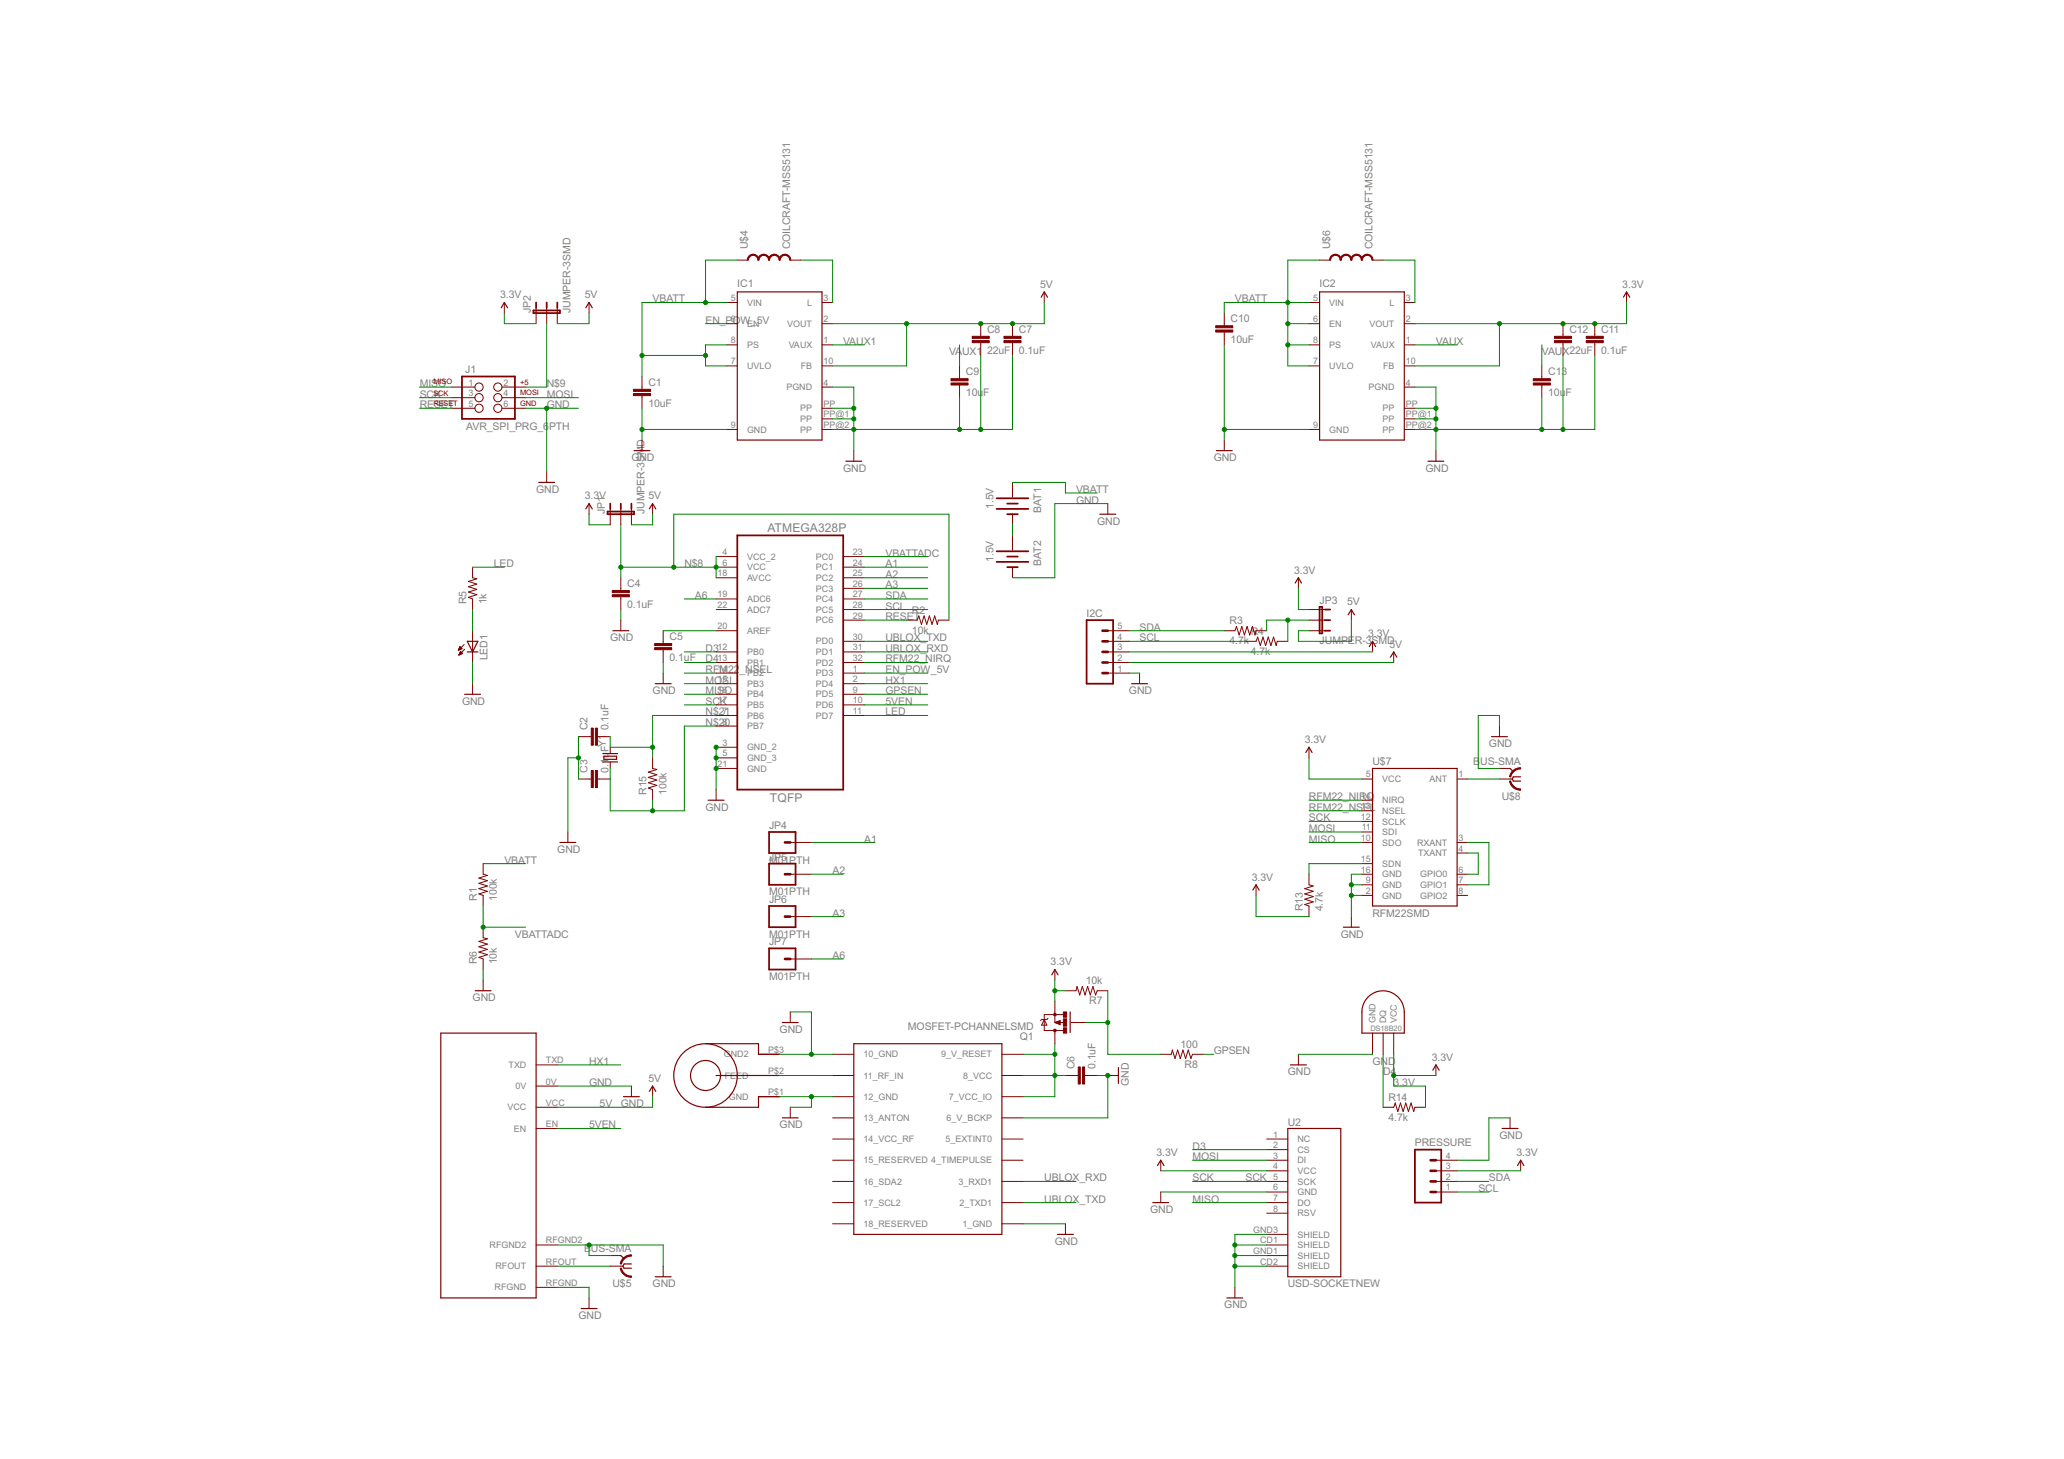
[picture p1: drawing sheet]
<svg xmlns="http://www.w3.org/2000/svg" width="297mm" height="210mm" viewBox="0 0 297 210" stroke-linecap="round" stroke-linejoin="round" font-family="sans-serif">
<g fill="none" stroke="#800000" stroke-width=".14">
<path d="M106.1 37.4h1.5M113.7 37.4h1.6M189.9 37.4h1.5M197.5 37.4h1.6M65 55.7h3.3M65 57.2h3.3M65 58.7h3.3M72.2 55.7h3.4M72.2 57.2h3.4M72.2 58.7h3.4M72.6 43.5v1.5M77.2 44.3v2.3"/>
<path d="M78.7 44.3v2.3M80.2 44.3v2.3M84.8 43.5v1.5M92.4 54.2v1.8M92.4 56.9v1.8M104.6 43.5h1.5M104.6 46.6h1.5M104.6 49.6h1.5M104.6 52.6h1.5M118.3 55.7h1.5M118.3 58.7h1.5M118.3 43.5h1.5"/>
<path d="M118.3 46.6h1.5M118.3 49.6h1.5M118.3 52.6h1.5M138.1 52.6v1.9M138.1 55.4v1.8M141.1 46.6v1.8M141.1 49.3v1.8M145.7 46.6v1.8M145.7 49.3v1.8M150.3 42v1.5M176.2 45v1.9M176.2 47.8v1.8"/>
<path d="M188.4 43.5h1.5M188.4 46.6h1.5M188.4 49.6h1.5M188.4 52.6h1.5M202.1 55.7h1.5M202.1 58.7h1.5M202.1 43.5h1.5M202.1 46.6h1.5M202.1 49.6h1.5M202.1 52.6h1.5M221.9 52.6v1.9M221.9 55.4v1.8"/>
<path d="M224.9 46.6v1.8M224.9 49.3v1.8M229.5 46.6v1.8M229.5 49.3v1.8M234.1 42v1.5M78.7 67.9v1.5M84.8 72.5v1.5M87.8 73.2v2.3M89.3 73.2v2.3M90.9 73.2v2.3M92.4 63.3v1.5M93.9 72.5v1.5"/>
<path d="M104.6 61.8h1.5M118.3 61.8h1.5M118.3 60.3h1.5M122.9 64.8v1.6M145.7 69.4v2.1M145.7 74v1.5M145.7 77v2.2M159.4 72.5v1.5M176.2 63.3v1.5M188.4 61.8h1.5M202.1 61.8h1.5M202.1 60.3h1.5"/>
<path d="M206.7 64.8v1.6M66 93.5h.1M66 93.5h.2M66 93.4h.4M66 94.2h.1M66.1 93.3h.4M66.1 94.2h.1M66.1 93.3h.3M66.1 93.2h.3M66.1 94.1h.3M66.1 93.2h.2M66.1 94h.4"/>
<path d="M66.2 93.1h.1M66.2 93.9h.3M66.2 93l-.2 .6M66.2 93l.3 .3M66.2 93h.1M66.2 93.9h.2M66.2 93.8h.2M66.3 93.7h.1M66.3 93.7l.3 .3-.6 .2zM66.5 93.3l-.5 .3M66.8 92.7l-.8 .9M66.9 93.4l-.9 .8"/>
<path d="M68 81.6v1.5l.6 .2-1.2 .4 1.2 .3-1.2 .4 1.2 .4-1.2 .4 1.2 .4-1.2 .3 .6 .3v1.5M68 90.7v4.6M68 98.4v1.5M89.3 83.1v1.8M89.3 85.9v1.8M89.3 89.2v1.5M95.4 90.7v1.9M95.4 93.5v1.8M95.4 96.8v1.6M103.1 80.1h3M103.1 81.6h3M103.1 83.1h3"/>
<path d="M103.1 86.2h3M103.1 87.7h3M103.1 90.7h3M103.1 93.8h3M103.1 95.3h3M103.1 96.8h3M103.1 98.4h3M103.1 99.9h3M121.3 80.1h3.1M121.3 81.6h3.1M121.3 83.1h3.1M121.3 86.2h3.1"/>
<path d="M121.3 87.7h3.1M121.3 93.8h3.1M121.3 95.3h3.1M121.3 96.8h3.1M121.3 98.4h3.1M121.3 99.9h3.1M121.3 84.6h3.1M121.3 89.2h3.1M121.3 92.3h3.1M130.5 89.2h1.5l.2-.6 .4 1.2 .4-1.2 .4 1.2 .4-1.2 .3 1.2 .4-1.2 .4 1.2 .1-.6h1.6M145.7 81.6v1.5M159.4 90.7h3.1"/>
<path d="M159.4 93.8h3.1M159.4 95.3h3.1M159.4 96.8h3.1M159.4 92.3h3.1M164 96.8v1.6M176.2 90.7h1.5l.2-.6 .4 1.3 .4-1.3 .4 1.3 .4-1.3 .4 1.3 .3-1.3 .4 1.3 .2-.7h1.5M179.2 92.3h1.6l.2-.6 .4 1.2 .4-1.2 .3 1.2 .4-1.2 .4 1.2 .4-1.2 .4 1.2 .1-.6h1.5M186.9 83.1v1.5M188.4 87.7h2.3M188.4 90.7h2.3M188.4 89.2h2.3M194.5 87.7v1.5"/>
<path d="M197.5 92.3v1.5M200.6 93.8v1.5M81.7 119.7v1.5M83.2 112.1h1.9M83.2 106h1.9M86 112.1h1.8M86 106h1.8M87.8 107.5v.9M87.8 109.6v1M93.9 109v1.6l.6 .1-1.2 .4 1.2 .4-1.2 .3 1.2 .4-1.2 .4 1.2 .4-1.2 .4 .6 .2v1.5M103.1 101.4h3M103.1 102.9h3"/>
<path d="M103.1 104.5h3M103.1 107.5h3M103.1 109h3M103.1 110.6h3M103.1 113.6v1.5M121.3 101.4h3.1M121.3 102.9h3.1M188.4 107.5v1.5M196 112.1h1.5M196 115.1h1.5M196 116.6h1.5M196 118.2h1.5"/>
<path d="M196 119.7h1.5M209.7 112.1h1.5M215.8 110.6h1.5M215.8 112.1h1.8M215.8 104.5v1.5M69.5 124.2v1.6l.6 .1-1.2 .4 1.2 .4-1.2 .4 1.2 .4-1.2 .3 1.2 .4-1.2 .4 .6 .2v1.5M69.5 133.4v1.5l.6 .2-1.2 .3 1.2 .4-1.2 .4 1.2 .4-1.2 .4 1.2 .4-1.2 .3 .6 .3v1.5M113.7 125.8h3.1M113.7 121.2h3.1M113.7 131.9h3.1M113.7 138h3.1M151.8 139.5v1.5"/>
<path d="M180.8 127.3v1.5M188.4 125.8v1.5l.6 .2-1.2 .3 1.2 .4-1.2 .4 1.2 .4-1.2 .4 1.2 .4-1.2 .3 .6 .2v1.6M194.5 131.9v1.5M196 128.8h1.5M196 127.3h1.5M196 125.8h1.5M196 121.2h1.5M196 124.2h1.5M209.7 128.8h1.5M209.7 127.3h1.5M209.7 125.8h1.5M209.7 121.2h1.5"/>
<path d="M209.7 122.7h1.5M69.5 141v1.5M77.2 159.3h3M77.2 156.3h3M77.2 153.2h3M90.9 156.3v1.5M93.9 156.3v1.5M109.2 151.7h3M109.2 154.7h3M109.2 157.8h3M113.7 145.6v1.5M113.7 159.3v1.5"/>
<path d="M119.8 151.7h3.1M119.8 154.7h3.1M119.8 157.8h3.1M144.2 151.7h3M144.2 154.7h3M144.2 157.8h3M150.3 146.7l.4 .8h-.8zM150.8 146.5l-.1 .2h-.8l-.1 .1M151.8 144.1v3M151.8 148.3v1.9M151.8 147.1l.8-.3v.6zM152.5 147.1h.5"/>
<path d="M153 146h-2.7v2.3h2.7M153.3 154.7h1.9M153.3 142.5h1.6l.1-.6 .4 1.3 .4-1.3 .3 1.3 .4-1.3 .4 1.3 .4-1.3 .4 1.3 .2-.7h1.5M154.1 147.1h2.3M156.1 154.7h1.8M159.4 154.7h1.6M167 151.7h1.6l.1-.6 .4 1.2 .4-1.2 .4 1.2 .3-1.2 .4 1.2 .4-1.2 .4 1.2 .2-.6h1.5M186.9 151.7v1.5M197.5 148.6v3.1M199.1 159.3h1.5l.2-.6 .4 1.2 .3-1.2 .4 1.2 .4-1.2 .4 1.2 .4-1.2 .4 1.2 .1-.6h1.5M199.1 148.6v3.1M200.6 148.6v3.1"/>
<path d="M206.7 153.2v1.5M77.2 162.3h3M77.2 179.1h3M119.8 160.8h3.1M119.8 163.9h3.1M119.8 166.9h3.1M119.8 170h3.1M119.8 173h3.1M119.8 176.1h3.1M144.2 160.8h3M144.2 163.9h3M144.2 166.9h3"/>
<path d="M144.2 170h3M144.2 173h3M144.2 176.1h3M153.3 176.1v1.5M167 166.9v1.5M167 171.5v1.5M182.3 163.9h3M182.3 166.9h3M182.3 170h3M182.3 173h3M182.3 179.1h3M182.3 165.4h3"/>
<path d="M182.3 171.5h3M182.3 168.4h3M182.3 174.5h3M182.3 177.6h3M206.7 166.9h3M206.7 170h3M206.7 171.5h3M206.7 168.4h3M217.3 160.8v1.5M218.8 166.9v1.5M77.2 185.2h3M77.2 182.2h3"/>
<path d="M84.8 186.7v1.6M87.8 182.2h1.8M87.8 180.6h1.5M95.4 182.2v1.5M177.7 185.2v1.5M182.3 182.2h3M182.3 180.6h3"/>
<circle cx="68.9" cy="57.2" r=".59"/>
<circle cx="68.9" cy="55.7" r=".59"/>
<circle cx="68.9" cy="58.7" r=".59"/>
<circle cx="71.6" cy="58.7" r=".59"/>
<circle cx="71.6" cy="57.2" r=".59"/>
<circle cx="71.6" cy="55.7" r=".59"/>
</g>
<g fill="none" stroke="#800000" stroke-width=".17">
<path d="M72.1 44.3l.5-.8 .4 .8M84.3 44.3l.5-.8 .4 .8M106.1 42h12.2v21.3h-12.2zM149.8 42.8l.5-.8 .4 .8M189.9 42h12.2v21.3h-12.2zM233.6 42.8l.5-.8 .4 .8M77.5 69.4h2.3M84.3 73.2l.5-.7 .4 .7M91.2 64.8h2.3M93.5 73.2l.4-.7 .5 .7M121.7 66.4h2.3M158.3 74h2.3"/>
<path d="M175 64.8h2.3M205.5 66.4h2.3M66.9 99.9h2.3M67.2 92.3h1.6l-.8 1.5zM67.2 93.8h1.6M88.2 90.7h2.3M94.3 98.4h2.3M162.9 98.4h2.2M186.4 83.9l.5-.8 .4 .8M194 88.5l.5-.8 .4 .8M197.1 93l.4-.7 .5 .7M200.1 94.6l.5-.8 .4 .8"/>
<path d="M86.8 108.4h2.1M86.8 109.6h2.1M86.9 108.8h1.8v.4h-1.8zM101.9 115.1h2.3M187.9 108.3l.5-.8 .4 .8M197.5 110.6h12.2v19.7h-12.2zM214.7 106h2.2M217.3 110.6l.5 .4M218.8 111.8h-1l-.2 .3 .2 .3h1M80.6 121.2h2.3M180.3 128.1l.5-.8 .4 .8M193.3 133.4h2.3"/>
<path d="M63.4 148.6h13.8v38.1h-13.8zM68.4 142.5h2.3M89.7 157.8h2.3M93.5 157l.4-.7 .5 .7M101.5 150.2h7.7v1.5h3M103.1 154.7h9.1M112.2 157.8h-3v1.5h-7.7M112.6 147.1h2.3M122.9 150.2h21.3v27.4h-21.3zM151.4 140.3l.4-.8 .5 .8M154 145.6v2.9M161 153.6v2.3"/>
<path d="M185.7 153.2h2.3M196.9 143.4a3.1 3.1 0 0 1 3.3-.6 3.1 3.1 0 0 1 1.9 2.8v3h-6.1v-3a3.1 3.1 0 0 1 .9-2.2zM206.2 154l.5-.8 .4 .8M112.6 160.8h2.3M152.2 177.6h2.3M165.9 173h2.3M166.6 167.7l.4-.8 .5 .8M185.3 162.3h7.7v21.4h-7.7zM216.2 162.3h2.3M218.4 167.7l.4-.8 .5 .8M83.6 188.3h2.3M89.3 180.6l.5 .5"/>
<path d="M90.9 181.8h-1.1l-.2 .4 .2 .3h1.1M94.3 183.7h2.3M176.6 186.7h2.3"/>
<circle cx="101.5" cy="154.7" r="4.6"/>
<circle cx="101.5" cy="154.7" r="2.16"/>
</g>
<g fill="none" stroke="#800000" stroke-width=".25">
<path d="M66.5 54.2h7.6v6.1h-7.6zM76.8 44.7h3.8v.3h-3.8zM77.2 43.5v.8M78.7 43.5v.8M80.2 43.5v.8M87.4 73.6h3.8v.4h-3.8zM87.8 72.5v.7M89.3 72.5v.7M90.9 72.5v.7M106.1 77h15.2v36.6h-15.2zM143.4 71.7h4.6M143.4 73.2h4.6"/>
<path d="M143.4 79.3h4.6M144.9 74h1.6M144.9 72.5h1.6M143.4 80.8h4.6M144.9 80.1h1.6M144.9 81.6h1.6M156.4 89.2h3.8v9.2h-3.8zM189.9 87.3h.4v3.8h-.4zM190.7 87.7h.7M190.7 89.2h.7M190.7 90.7h.7M110.7 119.7h3.8v3h-3.8z"/>
<path d="M110.7 124.2h3.8v3.1h-3.8zM110.7 130.3h3.8v3.1h-3.8zM110.7 136.4h3.8v3.1h-3.8zM203.6 165.4h3.8v7.6h-3.8z"/>
</g>
<path d="M152.5 147l-.5 .1 .5 .2v-.2h-.2" fill="none" stroke="#800000" stroke-width=".19"/>
<g fill="#800000" stroke="#800000" stroke-width=".14">
<path d="M151.7 145.8h.3v.3h-.3z" fill-rule="evenodd"/>
<path d="M151.7 148.1h.3v.3h-.3z" fill-rule="evenodd"/>
<path d="M89.3 182.5l.1-.1a1.44 1.44 0 0 0 1.5 1.2v.2a1.63 1.63 0 0 1-1.6-1.3z" fill-rule="evenodd"/>
<path d="M89.6 181.1a1.52 1.52 0 0 1 1.3-.6v.2a1.44 1.44 0 0 0-1.5 1.2l-.1-.1v-.1z" fill-rule="evenodd"/>
<path d="M217.2 112.4h.2a1.44 1.44 0 0 0 1.4 1.1v.2a1.57 1.57 0 0 1-1.6-1.3z" fill-rule="evenodd"/>
<path d="M217.6 111a1.6 1.6 0 0 1 1.2-.6v.2a1.44 1.44 0 0 0-1.4 1.2l-.2-.1z" fill-rule="evenodd"/>
<path d="M107.7 36.9l.6-.3h.1v.1a.75 .75 0 0 0-.7 .7h-.2v-.1z" fill-rule="evenodd"/>
<path d="M108.4 36.6h.3a.81 .81 0 0 1 .5 .8h-.1a.7 .7 0 0 0-.7-.7z" fill-rule="evenodd"/>
<path d="M109.2 36.9l.6-.3h.1v.1a.75 .75 0 0 0-.7 .7h-.1v-.1z" fill-rule="evenodd"/>
<path d="M109.9 36.6h.3a.81 .81 0 0 1 .5 .8h-.1a.7 .7 0 0 0-.7-.7z" fill-rule="evenodd"/>
<path d="M110.8 36.9l.5-.3h.1v.1a.75 .75 0 0 0-.7 .7h-.1v-.1z" fill-rule="evenodd"/>
<path d="M111.4 36.6h.4a.81 .81 0 0 1 .5 .8h-.2a.7 .7 0 0 0-.7-.7z" fill-rule="evenodd"/>
<path d="M112.3 36.9l.5-.3h.2v.1a.75 .75 0 0 0-.7 .7h-.2v-.1z" fill-rule="evenodd"/>
<path d="M113 36.6h.3a.81 .81 0 0 1 .5 .8h-.2a.7 .7 0 0 0-.6-.7z" fill-rule="evenodd"/>
<path d="M191.5 36.9l.6-.3h.1v.1a.75 .75 0 0 0-.7 .7h-.2v-.1z" fill-rule="evenodd"/>
<path d="M192.2 36.6h.3a.81 .81 0 0 1 .5 .8h-.1a.7 .7 0 0 0-.7-.7z" fill-rule="evenodd"/>
<path d="M193 36.9l.6-.3h.1v.1a.75 .75 0 0 0-.7 .7h-.1v-.1z" fill-rule="evenodd"/>
<path d="M193.7 36.6h.3a.81 .81 0 0 1 .5 .8h-.1a.7 .7 0 0 0-.7-.7z" fill-rule="evenodd"/>
<path d="M194.6 36.9l.5-.3h.1v.1a.75 .75 0 0 0-.7 .7h-.1v-.1z" fill-rule="evenodd"/>
<path d="M195.2 36.6h.4a.81 .81 0 0 1 .5 .8h-.2a.7 .7 0 0 0-.7-.7z" fill-rule="evenodd"/>
<path d="M196.1 36.9l.5-.3h.2v.1a.75 .75 0 0 0-.7 .7h-.2v-.1z" fill-rule="evenodd"/>
<path d="M196.8 36.6h.3a.81 .81 0 0 1 .5 .8h-.2a.7 .7 0 0 0-.6-.7z" fill-rule="evenodd"/>
</g>
<g fill="#800000" stroke="#800000" stroke-width=".14">
<path d="M153 145.6h.5v.7h-.5z"/>
<path d="M153 147.9h.5v.7h-.5z"/>
<path d="M153 146.6h.5v1h-.5z"/>
<path d="M88.1 85.6h2.5v.3h-2.5z"/>
<path d="M88.1 85h2.5v.3h-2.5z"/>
<path d="M94.2 93.2h2.5v.3h-2.5z"/>
<path d="M94.2 92.6h2.5v.3h-2.5z"/>
<path d="M155.8 153.5h.3v2.5h-.3z"/>
<path d="M155.2 153.5h.3v2.5h-.3z"/>
<path d="M91.2 56.6h2.4v.3h-2.4z"/>
<path d="M91.2 56h2.4v.3h-2.4z"/>
<path d="M144.5 49h2.4v.3h-2.4z"/>
<path d="M144.5 48.4h2.4v.3h-2.4z"/>
<path d="M139.9 49h2.5v.3h-2.5z"/>
<path d="M139.9 48.4h2.5v.3h-2.5z"/>
<path d="M136.9 55.1h2.4v.3h-2.4z"/>
<path d="M136.9 54.5h2.4v.3h-2.4z"/>
<path d="M175 47.5h2.4v.3h-2.4z"/>
<path d="M175 46.9h2.4v.3h-2.4z"/>
<path d="M228.3 49h2.4v.3h-2.4z"/>
<path d="M228.3 48.4h2.4v.3h-2.4z"/>
<path d="M223.7 49h2.5v.3h-2.5z"/>
<path d="M223.7 48.4h2.5v.3h-2.5z"/>
<path d="M220.7 55.1h2.4v.3h-2.4z"/>
<path d="M220.7 54.5h2.4v.3h-2.4z"/>
<path d="M85.7 104.8h.3v2.4h-.3z"/>
<path d="M85.1 104.8h.3v2.4h-.3z"/>
<path d="M85.7 110.8h.3v2.5h-.3z"/>
<path d="M85.1 110.8h.3v2.5h-.3z"/>
</g>
<g fill="none" stroke="#800000" stroke-width=".38">
<path d="M158.7 93.8h.7M158.7 95.3h.7M158.7 96.8h.7M158.7 90.7h.7M158.7 92.3h.7M113 121.2h.7M113 125.8h.7M113 131.9h.7M113 138h.7M205.9 168.4h.8M205.9 170h.8M205.9 171.5h.8"/>
<path d="M205.9 166.9h.8"/>
</g>
<g fill="none" stroke="#008000" stroke-width=".14">
<path d="M106.1 37.4h-4.6v6.1M115.3 37.4h4.5v6.1M189.9 37.4h-4.6v15.2h3.1M199.1 37.4h4.5v6.1M60.4 57.2h4.6M60.4 55.7h4.6M60.4 58.7h4.6M72.6 45v1.6h4.6M75.6 57.2h7.6M75.6 58.7h7.6M78.7 46.6v9.1h-3.1M78.7 58.7v9.2"/>
<path d="M84.8 45v1.6h-4.6M92.4 58.7v4.6M92.4 51.1h9.1M101.5 46.6h3.1M104.6 49.6h-3.1v3h3.1M104.6 43.5h-12.2v10.7M119.8 55.7h3.1v9.1M119.8 58.7h3.1M119.8 49.6h4.6M130.5 46.6v6h-10.7M138.1 49.6v3M138.1 57.2v4.6"/>
<path d="M141.1 51.1v10.7M145.7 51.1v10.7h-25.9M150.3 43.5v3.1h-30.5M176.2 49.6v13.7M185.3 46.6h3.1M185.3 49.6h3.1M188.4 43.5h-12.2v1.5M203.6 55.7h3.1v9.1M203.6 58.7h3.1M203.6 49.6h6.1M215.8 46.6v6h-12.2M221.9 49.6v3"/>
<path d="M221.9 57.2v4.6M224.9 51.1v10.7M229.5 51.1v10.7h-25.9M234.1 43.5v3.1h-30.5M84.8 74v1.5h3M89.3 75.5v7.6M92.4 61.8h12.2M93.9 74v1.5h-3M119.8 60.3h3.1M145.7 75.5v1.5M145.7 69.4h7.6v1.5h4.6M159.4 72.5h-7.6v10.6h-6.1"/>
<path d="M176.2 61.8h12.2M203.6 60.3h3.1M68 87.7v3M68 95.3v3.1M68 81.6h4.6M89.3 87.7v1.5M89.3 81.6h13.8M95.4 95.3v1.5M95.4 90.7h7.7M97 81.6v-7.6h39.6v15.2M98.5 93.8h4.6M98.5 98.4h4.6"/>
<path d="M98.5 99.9h4.6M98.5 96.8h4.6M98.5 86.2h4.6M98.5 95.3h4.6M103.1 80.1v3M124.4 87.7h9.1M124.4 93.8h9.1M124.4 98.4h9.1M124.4 99.9h9.1M124.4 89.2h6.1M124.4 83.1h9.1M124.4 96.8h9.1"/>
<path d="M124.4 80.1h9.1M124.4 86.2h9.1M124.4 81.6h9.1M124.4 84.6h9.1M124.4 92.3h9.1M124.4 95.3h9.1M162.5 93.8h35M162.5 96.8h1.5M162.5 90.7h13.7M162.5 92.3h16.7M162.5 95.3h38.1M185.3 89.2v3.1"/>
<path d="M186.9 84.6v3.1h1.5M188.4 89.2h-6.1v1.5M194.5 89.2v3.1h-7.6v-1.6h1.5M83.2 109h-1.5v10.7M83.2 106v6.1M87.8 106v1.5h6.1M93.9 115.1v1.5M98.5 101.4h4.6M103.1 107.5v6.1M103.1 102.9h-9.2v6.1M103.1 104.5h-4.6v12.1h-10.7v-6M124.4 101.4h9.1"/>
<path d="M124.4 102.9h9.1M188.4 109v3.1h7.6M188.4 119.7h7.6M188.4 118.2h7.6M188.4 116.6h7.6M188.4 115.1h7.6M211.2 112.1h4.6M215.8 104.5v-1.6h-3.1v7.7h3.1M69.5 130.3v3.1h6.1M69.5 139.5v1.5M69.5 124.2h6.1M116.8 131.9h4.5"/>
<path d="M116.8 121.2h9.1M116.8 125.8h4.5M116.8 138h4.5M180.8 128.8v3.1h7.6M188.4 121.2h7.6M194.5 127.3h1.5M194.5 128.8h1.5M196 124.2h-7.6v1.6M196 125.8h-1.5v6.1M211.2 121.2h3.1v6.1h-3.1M211.2 122.7h1.5v3.1h-1.5M80.2 156.3h10.7"/>
<path d="M80.2 153.2h9.1M93.9 157.8v1.5h-13.7M112.2 154.7h7.6M112.2 151.7h7.6M112.2 157.8h7.6M113.7 145.6h3.1v6.1M116.8 157.8v1.5h-3.1M147.2 154.7h6.1M147.2 151.7h4.6M151.8 141v3.1M151.8 150.2v7.6h-4.6M151.8 142.5h1.5"/>
<path d="M156.4 147.1h3M157.9 154.7h1.5v6.1h-12.2M159.4 142.5v9.2h7.6M173.1 151.7h1.6M186.9 151.7h10.6M199.1 151.7v7.6M200.6 151.7v4.6h4.5v3M200.6 154.7h6.1M80.2 179.1h15.2v3.1M80.2 162.3h9.1M84.8 179.1v1.5h3M147.2 173h7.7"/>
<path d="M147.2 170h7.7M147.2 176.1h6.1M167 168.4h15.3M167 171.5h15.3M171.6 166.9h10.7M171.6 173h10.7M171.6 170h10.7M171.6 165.4h10.7M177.7 179.1h4.6M182.3 177.6h-4.6v7.6M209.7 168.4h9.1M209.7 170h4.6"/>
<path d="M209.7 171.5h4.6M217.3 160.8h-3v6.1h-4.6M80.2 185.2h4.6v1.5M80.2 182.2h7.6M177.7 180.6h4.6M177.7 182.2h4.6"/>
</g>
<g fill="#008000" stroke="#008000" stroke-width=".14">
<circle cx="151.8" cy="142.5" r=".3"/>
<circle cx="229.5" cy="46.6" r=".3"/>
<circle cx="224.9" cy="46.6" r=".3"/>
<circle cx="215.8" cy="46.6" r=".3"/>
<circle cx="200.6" cy="154.7" r=".3"/>
<circle cx="78.7" cy="58.7" r=".3"/>
<circle cx="83.2" cy="109" r=".3"/>
<circle cx="103.1" cy="109" r=".3"/>
<circle cx="103.1" cy="107.5" r=".3"/>
<circle cx="103.1" cy="110.6" r=".3"/>
<circle cx="84.8" cy="179.1" r=".3"/>
<circle cx="159.4" cy="154.7" r=".3"/>
<circle cx="116.8" cy="151.7" r=".3"/>
<circle cx="116.8" cy="157.8" r=".3"/>
<circle cx="138.1" cy="61.8" r=".3"/>
<circle cx="141.1" cy="61.8" r=".3"/>
<circle cx="122.9" cy="58.7" r=".3"/>
<circle cx="122.9" cy="60.3" r=".3"/>
<circle cx="122.9" cy="61.8" r=".3"/>
<circle cx="92.4" cy="61.8" r=".3"/>
<circle cx="221.9" cy="61.8" r=".3"/>
<circle cx="224.9" cy="61.8" r=".3"/>
<circle cx="206.7" cy="58.7" r=".3"/>
<circle cx="206.7" cy="60.3" r=".3"/>
<circle cx="206.7" cy="61.8" r=".3"/>
<circle cx="176.2" cy="61.8" r=".3"/>
<circle cx="194.5" cy="127.3" r=".3"/>
<circle cx="194.5" cy="128.8" r=".3"/>
<circle cx="177.7" cy="179.1" r=".3"/>
<circle cx="177.7" cy="180.6" r=".3"/>
<circle cx="177.7" cy="182.2" r=".3"/>
<circle cx="69.5" cy="133.4" r=".3"/>
<circle cx="93.9" cy="116.6" r=".3"/>
<circle cx="93.9" cy="107.5" r=".3"/>
<circle cx="101.5" cy="43.5" r=".3"/>
<circle cx="101.5" cy="51.1" r=".3"/>
<circle cx="92.4" cy="51.1" r=".3"/>
<circle cx="185.3" cy="46.6" r=".3"/>
<circle cx="185.3" cy="49.6" r=".3"/>
<circle cx="185.3" cy="43.5" r=".3"/>
<circle cx="151.8" cy="154.7" r=".3"/>
<circle cx="151.8" cy="151.7" r=".3"/>
<circle cx="159.4" cy="147.1" r=".3"/>
<circle cx="145.7" cy="46.6" r=".3"/>
<circle cx="141.1" cy="46.6" r=".3"/>
<circle cx="130.5" cy="46.6" r=".3"/>
<circle cx="89.3" cy="81.6" r=".3"/>
<circle cx="97" cy="81.6" r=".3"/>
<circle cx="103.1" cy="81.6" r=".3"/>
<circle cx="185.3" cy="89.2" r=".3"/>
</g>
<g font-size="1.9" fill="#808080">
<text x="110.4" y="76.5">ATMEGA328P</text>
<text x="110.8" y="115.3">TQFP</text>
</g>
<g font-size="1.7" fill="#808080">
<text x="107.6" y="35.9" transform="rotate(-90 107.6 35.9)">U$4</text>
<text x="113.7" y="35.9" transform="rotate(-90 113.7 35.9)">COILCRAFT-MSS5131</text>
<text x="191.4" y="35.9" transform="rotate(-90 191.4 35.9)">U$6</text>
<text x="197.5" y="35.9" transform="rotate(-90 197.5 35.9)">COILCRAFT-MSS5131</text>
<text x="106.1" y="41.2">IC1</text>
<text x="149.7" y="41.4">5V</text>
<text x="189.9" y="41.2">IC2</text>
<text x="233.5" y="41.4">3.3V</text>
<text x="72" y="42.9">3.3V</text>
<text x="76.4" y="45" transform="rotate(-90 76.4 45)">JP2</text>
<text x="82.1" y="45" transform="rotate(-90 82.1 45)">JUMPER-3SMD</text>
<text x="84.2" y="42.9">5V</text>
<text x="93.9" y="43.5">VBATT</text>
<text x="101.5" y="46.6">EN_PO</text>
<text x="106.6" y="46.6">W_5V</text>
<text x="142.1" y="47.9">C8</text>
<text x="146.6" y="47.9">C7</text>
<text x="177.1" y="46.3">C10</text>
<text x="177.7" y="43.5">VBATT</text>
<text x="225.9" y="47.9">C12</text>
<text x="230.4" y="47.9">C11</text>
<text x="66.9" y="53.7">J1</text>
<text x="121.3" y="49.6">VAUX1</text>
<text x="136.6" y="51.1">VA</text>
<text x="138.5" y="51.1">UX1</text>
<text x="139" y="53.9">C9</text>
<text x="142.1" y="50.9">22uF 0.1uF</text>
<text x="177.1" y="49.4">10uF</text>
<text x="206.7" y="49.6">VAUX</text>
<text x="221.9" y="51.1">VAUX22uF 0.1uF</text>
<text x="222.8" y="53.9">C13</text>
<text x="60.4" y="55.7">MISO</text>
<text x="60.4" y="57.2">SCK</text>
<text x="60.4" y="58.7">RESET</text>
<text x="78.7" y="57.2">MOSI</text>
<text x="78.7" y="58.7">GND</text>
<text x="78.7" y="55.7">N$9</text>
<text x="93.3" y="58.5">10uF</text>
<text x="93.3" y="55.5">C1</text>
<text x="139" y="57">10u</text>
<text x="141.5" y="57">F</text>
<text x="222.8" y="57">10u</text>
<text x="225.3" y="57">F</text>
<text x="67.1" y="61.8">AVR_SPI_PRG_6</text>
<text x="79" y="61.8">PTH</text>
<text x="77.2" y="70.9">GND</text>
<text x="84.2" y="71.8">3.3V</text>
<text x="90.9" y="66.4">GND</text>
<text x="93.3" y="71.8">5V</text>
<text x="121.3" y="67.9">GND</text>
<text x="154.9" y="70.9">VBATT</text>
<text x="174.7" y="66.4">GND</text>
<text x="205.1" y="67.9">GND</text>
<text x="87.1" y="74" transform="rotate(-90 87.1 74)">JP1</text>
<text x="92.8" y="74" transform="rotate(-90 92.8 74)">JUMPER-3SMD</text>
<text x="143" y="73.2" transform="rotate(-90 143 73.2)">1.5V</text>
<text x="149.8" y="73.8" transform="rotate(-90 149.8 73.8)">BAT1</text>
<text x="154.9" y="72.5">GND</text>
<text x="157.9" y="75.5">GND</text>
<text x="71.1" y="81.6">LED</text>
<text x="98.5" y="81.6">N$8</text>
<text x="127.4" y="80.1">VBATTADC</text>
<text x="127.4" y="81.6">A1</text>
<text x="127.4" y="83.1">A2</text>
<text x="143" y="80.9" transform="rotate(-90 143 80.9)">1.5V</text>
<text x="149.8" y="81.4" transform="rotate(-90 149.8 81.4)">BAT2</text>
<text x="186.2" y="82.5">3.3V</text>
<text x="67.1" y="86.9" transform="rotate(-90 67.1 86.9)">R5</text>
<text x="70" y="86.9" transform="rotate(-90 70 86.9)">1k</text>
<text x="90.3" y="87.5">0.1uF</text>
<text x="90.3" y="84.4">C4</text>
<text x="100" y="86.2">A6</text>
<text x="127.4" y="89.2">RESET</text>
<text x="127.4" y="84.6">A3</text>
<text x="127.4" y="86.2">SDA</text>
<text x="127.4" y="87.7">SCL</text>
<text x="131.2" y="88.3">R2</text>
<text x="156.4" y="88.8">I2C</text>
<text x="177" y="89.8">R3</text>
<text x="189.9" y="86.9">JP3</text>
<text x="193.9" y="87.1">5V</text>
<text x="70.1" y="95" transform="rotate(-90 70.1 95)">LED1</text>
<text x="87.8" y="92.3">GND</text>
<text x="96.4" y="95.1">0.1uF</text>
<text x="96.4" y="92">C5</text>
<text x="101.5" y="95.3">D4</text>
<text x="101.5" y="93.8">D3</text>
<text x="127.4" y="92.3">UBLOX_TXD</text>
<text x="127.4" y="93.8">UBLOX_RXD</text>
<text x="127.4" y="95.3">RFM22_NIRQ</text>
<text x="131.2" y="91.2">10k</text>
<text x="164" y="90.7">SDA</text>
<text x="164" y="92.3">SCL</text>
<text x="177" y="92.7">4.7k</text>
<text x="180" y="94.2">4.7k</text>
<text x="180" y="91.4">R4</text>
<text x="189.9" y="92.6">JUMPER-3SMD</text>
<text x="196.9" y="91.7">3.3V</text>
<text x="200" y="93.2">5V</text>
<text x="66.5" y="101.4">GND</text>
<text x="93.9" y="99.9">GND</text>
<text x="101.5" y="98.4">MOSI</text>
<text x="101.5" y="99.9">MISO</text>
<text x="101.5" y="101.4">SCK</text>
<text x="101.5" y="96.8">RFM22</text>
<text x="106.4" y="96.8">_NSEL</text>
<text x="127.4" y="99.9">GPSEN</text>
<text x="127.4" y="101.4">5VEN</text>
<text x="127.4" y="98.4">HX1</text>
<text x="127.4" y="96.8">EN_POW_5V</text>
<text x="162.5" y="99.9">GND</text>
<text x="84.5" y="105.1" transform="rotate(-90 84.5 105.1)">C2</text>
<text x="87.6" y="105.1" transform="rotate(-90 87.6 105.1)">0.1uF</text>
<text x="101.5" y="104.5">N$20</text>
<text x="101.5" y="102.9">N$21</text>
<text x="127.4" y="102.9">LED</text>
<text x="187.8" y="106.9">3.3V</text>
<text x="214.3" y="107.5">GND</text>
<text x="84.5" y="111.2" transform="rotate(-90 84.5 111.2)">C3</text>
<text x="87.6" y="111.2" transform="rotate(-90 87.6 111.2)">0.1u</text>
<text x="87.6" y="108.3" transform="rotate(-90 87.6 108.3)">FY1</text>
<text x="197.5" y="110.1">U$7</text>
<text x="212" y="110.1">B</text>
<text x="213" y="110.1">US-SMA</text>
<text x="93" y="114.4" transform="rotate(-90 93 114.4)">R15</text>
<text x="95.9" y="114.4" transform="rotate(-90 95.9 114.4)">100k</text>
<text x="101.5" y="116.6">GND</text>
<text x="110.7" y="119.2">JP4</text>
<text x="188.4" y="119.7">MOSI</text>
<text x="188.4" y="118.2">SCK</text>
<text x="188.4" y="115.1">RFM22_NIRQ</text>
<text x="188.4" y="116.6">RFM22_NSEL</text>
<text x="216.1" y="115.1">U$8</text>
<text x="72.6" y="124.3">VBATT</text>
<text x="80.2" y="122.7">GND</text>
<text x="110.7" y="124.3">M01P</text>
<text x="110.7" y="123.8">JP5</text>
<text x="114.6" y="124.3">TH</text>
<text x="119.8" y="125.8">A2</text>
<text x="124.4" y="121.2">A1</text>
<text x="188.4" y="121.2">MISO</text>
<text x="68.6" y="129.6" transform="rotate(-90 68.6 129.6)">R1</text>
<text x="71.5" y="129.6" transform="rotate(-90 71.5 129.6)">100k</text>
<text x="110.7" y="128.8">M01PTH</text>
<text x="110.7" y="129.9">JP6</text>
<text x="119.8" y="131.9">A3</text>
<text x="180.2" y="126.7">3.3V</text>
<text x="187.5" y="131.1" transform="rotate(-90 187.5 131.1)">R13</text>
<text x="190.4" y="131.1" transform="rotate(-90 190.4 131.1)">4.7k</text>
<text x="197.5" y="131.9">RFM22SMD</text>
<text x="74.1" y="134.9">VBATTADC</text>
<text x="110.7" y="134.9">M01PTH</text>
<text x="110.7" y="136">JP7</text>
<text x="119.8" y="138">A6</text>
<text x="192.9" y="134.9">GND</text>
<text x="68.6" y="138.7" transform="rotate(-90 68.6 138.7)">R6</text>
<text x="71.5" y="138.7" transform="rotate(-90 71.5 138.7)">10k</text>
<text x="110.7" y="141">M01PTH</text>
<text x="151.2" y="138.9">3.3V</text>
<text x="156.3" y="141.6">10k</text>
<text x="68" y="144.1">GND</text>
<text x="112.2" y="148.6">GND</text>
<text x="130.7" y="148.2">MOSFET-PCHANNELSMD</text>
<text x="146.8" y="149.7">Q1</text>
<text x="156.8" y="144.5">R7</text>
<text x="84.8" y="153.2">HX1</text>
<text x="93.3" y="155.6">5V</text>
<text x="154.6" y="153.8" transform="rotate(-90 154.6 153.8)">C6</text>
<text x="157.7" y="153.8" transform="rotate(-90 157.7 153.8)">0.1uF</text>
<text x="169.9" y="150.8">100</text>
<text x="170.5" y="153.6">R8</text>
<text x="174.7" y="151.7">GPSEN</text>
<text x="185.3" y="154.7">GND</text>
<text x="197.5" y="153.2">GND</text>
<text x="199" y="154.7">D4</text>
<text x="206.1" y="152.6">3.3V</text>
<text x="84.8" y="156.3">GND</text>
<text x="86.3" y="159.3">5V</text>
<text x="89.3" y="159.3">GND</text>
<text x="162.5" y="156.3" transform="rotate(-90 162.5 156.3)">GND</text>
<text x="199.8" y="161.3">4.7k</text>
<text x="199.8" y="158.4">R14</text>
<text x="200.6" y="156.3">3.3V</text>
<text x="84.8" y="162.3">5VEN</text>
<text x="112.2" y="162.3">GND</text>
<text x="166.4" y="166.3">3.3V</text>
<text x="171.6" y="166.9">MOSI</text>
<text x="171.6" y="165.4">D3</text>
<text x="185.3" y="162">U2</text>
<text x="203.6" y="164.9">PRESSURE</text>
<text x="215.8" y="163.9">GND</text>
<text x="218.2" y="166.3">3.3V</text>
<text x="150.3" y="173">UBLOX_TXD</text>
<text x="150.3" y="170">UBLOX_RXD</text>
<text x="171.6" y="173">MISO</text>
<text x="171.6" y="170">SCK</text>
<text x="179.2" y="170">SCK</text>
<text x="212.8" y="171.5">SCL</text>
<text x="214.3" y="170">SDA</text>
<text x="151.8" y="179.1">GND</text>
<text x="165.5" y="174.5">GND</text>
<text x="84.1" y="180.2">BUS-SMA</text>
<text x="88.1" y="185.2">U$5</text>
<text x="93.9" y="185.2">GND</text>
<text x="185.3" y="185.2">USD-SOCKETNEW</text>
<text x="83.3" y="189.8">GND</text>
<text x="176.2" y="188.2">GND</text>
</g>
<g font-size="1.4" fill="#808080">
<text x="105.2" y="43.3">5</text>
<text x="105.2" y="46.3">6</text>
<text x="107.5" y="44">VIN</text>
<text x="107.5" y="47">EN</text>
<text x="113.3" y="47">VOUT</text>
<text x="116.2" y="44">L</text>
<text x="118.5" y="46.3">2</text>
<text x="118.5" y="43.3">3</text>
<text x="189" y="43.3">5</text>
<text x="189" y="46.3">6</text>
<text x="191.3" y="44">VIN</text>
<text x="191.3" y="47">EN</text>
<text x="197.1" y="47">VOUT</text>
<text x="200" y="44">L</text>
<text x="202.3" y="46.3">2</text>
<text x="202.3" y="43.3">3</text>
<text x="105.2" y="49.4">8</text>
<text x="105.2" y="52.4">7</text>
<text x="107.5" y="50.1">PS</text>
<text x="107.5" y="53.1">UVLO</text>
<text x="113.5" y="50.1">VAUX</text>
<text x="115.2" y="53.1">FB</text>
<text x="118.5" y="52.4">10</text>
<text x="118.5" y="49.4">1</text>
<text x="189" y="49.4">8</text>
<text x="189" y="52.4">7</text>
<text x="191.3" y="50.1">PS</text>
<text x="191.3" y="53.1">UVLO</text>
<text x="197.3" y="50.1">VAUX</text>
<text x="199" y="53.1">FB</text>
<text x="202.3" y="52.4">10</text>
<text x="202.3" y="49.4">1</text>
<text x="67.4" y="55.5">1</text>
<text x="67.4" y="57">3</text>
<text x="67.4" y="58.5">5</text>
<text x="72.5" y="55.5">2</text>
<text x="72.5" y="57">4</text>
<text x="72.5" y="58.5">6</text>
<text x="113.2" y="56.2">PGND</text>
<text x="115.2" y="59.2">PP</text>
<text x="118.5" y="55.5">4</text>
<text x="118.5" y="58.5">PP</text>
<text x="197" y="56.2">PGND</text>
<text x="199" y="59.2">PP</text>
<text x="202.3" y="55.5">4</text>
<text x="202.3" y="58.5">PP</text>
<text x="105.2" y="61.6">9</text>
<text x="107.5" y="62.3">GND</text>
<text x="115.2" y="60.7">PP</text>
<text x="115.2" y="62.2">PP</text>
<text x="118.5" y="60.1">PP@1</text>
<text x="118.5" y="61.6">PP@2</text>
<text x="189" y="61.6">9</text>
<text x="191.3" y="62.3">GND</text>
<text x="199" y="60.7">PP</text>
<text x="199" y="62.2">PP</text>
<text x="202.3" y="60.1">PP@1</text>
<text x="202.3" y="61.6">PP@2</text>
<text x="103.3" y="82.9">18</text>
<text x="104" y="79.9">4</text>
<text x="104" y="81.4">6</text>
<text x="107.5" y="80.5">VCC_2</text>
<text x="107.5" y="82.1">VCC</text>
<text x="107.5" y="83.6">AVCC</text>
<text x="117.4" y="80.5">PC0</text>
<text x="117.4" y="82.1">PC1</text>
<text x="117.4" y="83.6">PC2</text>
<text x="122.7" y="79.9">23</text>
<text x="122.7" y="81.4">24</text>
<text x="122.7" y="82.9">25</text>
<text x="103.3" y="86">19</text>
<text x="103.3" y="87.5">22</text>
<text x="107.5" y="86.6">ADC6</text>
<text x="107.5" y="88.2">ADC7</text>
<text x="117.4" y="85.1">PC3</text>
<text x="117.4" y="86.6">PC4</text>
<text x="117.4" y="88.1">PC5</text>
<text x="117.4" y="89.7">PC6</text>
<text x="122.7" y="84.4">26</text>
<text x="122.7" y="86">27</text>
<text x="122.7" y="87.5">28</text>
<text x="122.7" y="89">29</text>
<text x="103.3" y="90.5">20</text>
<text x="103.3" y="93.6">12</text>
<text x="103.3" y="95.1">13</text>
<text x="107.5" y="91.2">AREF</text>
<text x="107.5" y="94.2">PB0</text>
<text x="107.5" y="95.8">PB1</text>
<text x="117.4" y="92.7">PD0</text>
<text x="117.4" y="94.2">PD1</text>
<text x="117.4" y="95.8">PD2</text>
<text x="122.7" y="92.1">30</text>
<text x="122.7" y="93.6">31</text>
<text x="122.7" y="95.1">32</text>
<text x="160.8" y="95.1">2</text>
<text x="160.8" y="93.6">3</text>
<text x="160.8" y="92.1">4</text>
<text x="160.8" y="90.5">5</text>
<text x="103.3" y="96.6">14</text>
<text x="103.3" y="98.1">15</text>
<text x="103.3" y="99.7">16</text>
<text x="103.3" y="101.2">17</text>
<text x="107.5" y="97.3">PB2</text>
<text x="107.5" y="98.8">PB3</text>
<text x="107.5" y="100.3">PB4</text>
<text x="107.5" y="101.9">PB5</text>
<text x="117.4" y="97.3">PD3</text>
<text x="117.4" y="98.8">PD4</text>
<text x="117.4" y="100.3">PD5</text>
<text x="117.4" y="101.9">PD6</text>
<text x="122.7" y="96.6">1</text>
<text x="122.7" y="98.1">2</text>
<text x="122.7" y="99.7">9</text>
<text x="122.7" y="101.2">10</text>
<text x="160.8" y="96.6">1</text>
<text x="104" y="102.7">7</text>
<text x="104" y="104.2">8</text>
<text x="104" y="107.3">3</text>
<text x="107.5" y="103.4">PB6</text>
<text x="107.5" y="104.9">PB7</text>
<text x="107.5" y="108">GND_2</text>
<text x="117.4" y="103.4">PD7</text>
<text x="122.7" y="102.7">11</text>
<text x="103.3" y="110.3">21</text>
<text x="104" y="108.8">5</text>
<text x="107.5" y="109.5">GND_3</text>
<text x="107.5" y="111">GND</text>
<text x="196.6" y="111.9">5</text>
<text x="198.9" y="112.5">VCC</text>
<text x="205.7" y="112.5">ANT</text>
<text x="209.9" y="111.9">1</text>
<text x="195.9" y="114.9">14</text>
<text x="195.9" y="116.4">13</text>
<text x="195.9" y="118">12</text>
<text x="196" y="119.5">11</text>
<text x="198.9" y="115.6">NIRQ</text>
<text x="198.9" y="117.1">NSEL</text>
<text x="198.9" y="118.6">SCLK</text>
<text x="195.9" y="125.6">16</text>
<text x="195.9" y="124">15</text>
<text x="195.9" y="121">10</text>
<text x="198.9" y="120.1">SDI</text>
<text x="198.9" y="124.7">SDN</text>
<text x="198.9" y="121.7">SDO</text>
<text x="203.9" y="121.7">RXANT</text>
<text x="204.1" y="123.2">TXANT</text>
<text x="209.9" y="125.6">6</text>
<text x="209.9" y="121">3</text>
<text x="209.9" y="122.5">4</text>
<text x="196.6" y="128.6">2</text>
<text x="196.6" y="127.1">9</text>
<text x="198.9" y="129.3">GND</text>
<text x="198.9" y="127.8">GND</text>
<text x="198.9" y="126.2">GND</text>
<text x="204.4" y="126.2">GPIO0</text>
<text x="204.4" y="127.8">GPIO1</text>
<text x="204.4" y="129.3">GPIO2</text>
<text x="209.9" y="127.1">7</text>
<text x="209.9" y="128.6">8</text>
<text x="198" y="147.2" transform="rotate(-90 198 147.2)">GND</text>
<text x="199.5" y="147.2" transform="rotate(-90 199.5 147.2)">DQ</text>
<text x="201" y="147.2" transform="rotate(-90 201 147.2)">VCC</text>
<text x="73.2" y="153.7">TXD</text>
<text x="78.6" y="153">TXD</text>
<text x="104.2" y="152.1">GND2</text>
<text x="104.3" y="155.2">FEED</text>
<text x="110.6" y="154.5">P$2</text>
<text x="110.6" y="151.5">P$3</text>
<text x="124.3" y="152.1">10_GND</text>
<text x="124.3" y="155.2">11_RF_IN</text>
<text x="135.4" y="152.1">9_V_RESET</text>
<text x="138.6" y="155.2">8_VCC</text>
<text x="73" y="159.8">VCC</text>
<text x="74.2" y="156.7">0V</text>
<text x="78.6" y="159.1">VCC</text>
<text x="78.6" y="156">0V</text>
<text x="104.9" y="158.2">GND</text>
<text x="110.6" y="157.6">P$1</text>
<text x="124.3" y="158.2">12_GND</text>
<text x="124.3" y="161.3">13_ANTON</text>
<text x="136.2" y="161.3">6_V_BCKP</text>
<text x="136.6" y="158.2">7_VCC_IO</text>
<text x="74" y="162.8">EN</text>
<text x="78.6" y="162.1">EN</text>
<text x="124.3" y="164.3">14_VCC_RF</text>
<text x="124.3" y="167.4">15_RESERVED 4_TIMEPULSE</text>
<text x="136.1" y="164.3">5_EXTINT0</text>
<text x="183.2" y="165.2">2</text>
<text x="183.2" y="166.7">3</text>
<text x="183.2" y="163.7">1</text>
<text x="186.7" y="165.9">CS</text>
<text x="186.7" y="167.4">DI</text>
<text x="186.7" y="164.3">NC</text>
<text x="208.1" y="166.7">4</text>
<text x="124.3" y="170.4">16_SDA2</text>
<text x="124.3" y="173.5">17_SCL2</text>
<text x="137.9" y="170.4">3_RXD1</text>
<text x="138.1" y="173.5">2_TXD1</text>
<text x="183.2" y="171.3">6</text>
<text x="183.2" y="168.2">4</text>
<text x="183.2" y="169.8">5</text>
<text x="183.2" y="172.8">7</text>
<text x="186.7" y="171.9">GND</text>
<text x="186.7" y="168.9">VCC</text>
<text x="186.7" y="170.4">SCK</text>
<text x="186.7" y="173.5">DO</text>
<text x="208.1" y="171.3">1</text>
<text x="208.1" y="169.8">2</text>
<text x="208.1" y="168.2">3</text>
<text x="70.5" y="179.6">RFGND2</text>
<text x="78.6" y="178.9">RFGND2</text>
<text x="124.3" y="176.5">18_RESERVED</text>
<text x="138.5" y="176.5">1_GND</text>
<text x="180.4" y="177.4">GND3</text>
<text x="181.3" y="178.9">CD1</text>
<text x="183.2" y="174.3">8</text>
<text x="186.7" y="175">RSV</text>
<text x="186.7" y="178">SHIELD</text>
<text x="186.7" y="179.6">SHIELD</text>
<text x="71.2" y="185.7">RFGND</text>
<text x="71.3" y="182.6">RFOUT</text>
<text x="78.6" y="185">RFGND</text>
<text x="78.6" y="181.9">RFOUT</text>
<text x="180.4" y="180.4">GND1</text>
<text x="181.3" y="181.9">CD2</text>
<text x="186.7" y="181.1">SHIELD</text>
<text x="186.7" y="182.6">SHIELD</text>
</g>
<g font-size="1.2" fill="#800000">
<text x="62.4" y="58.4">RESET</text>
<text x="62.4" y="56.9">SCK</text>
<text x="62.4" y="55.2">MISO</text>
<text x="74.9" y="56.8">MOSI</text>
<text x="74.9" y="55.4">+5</text>
<text x="74.9" y="58.4">GND</text>
</g>
<text font-size="1.2" fill="#808080" x="197.2" y="148.3">DS18B20</text>
</svg>
